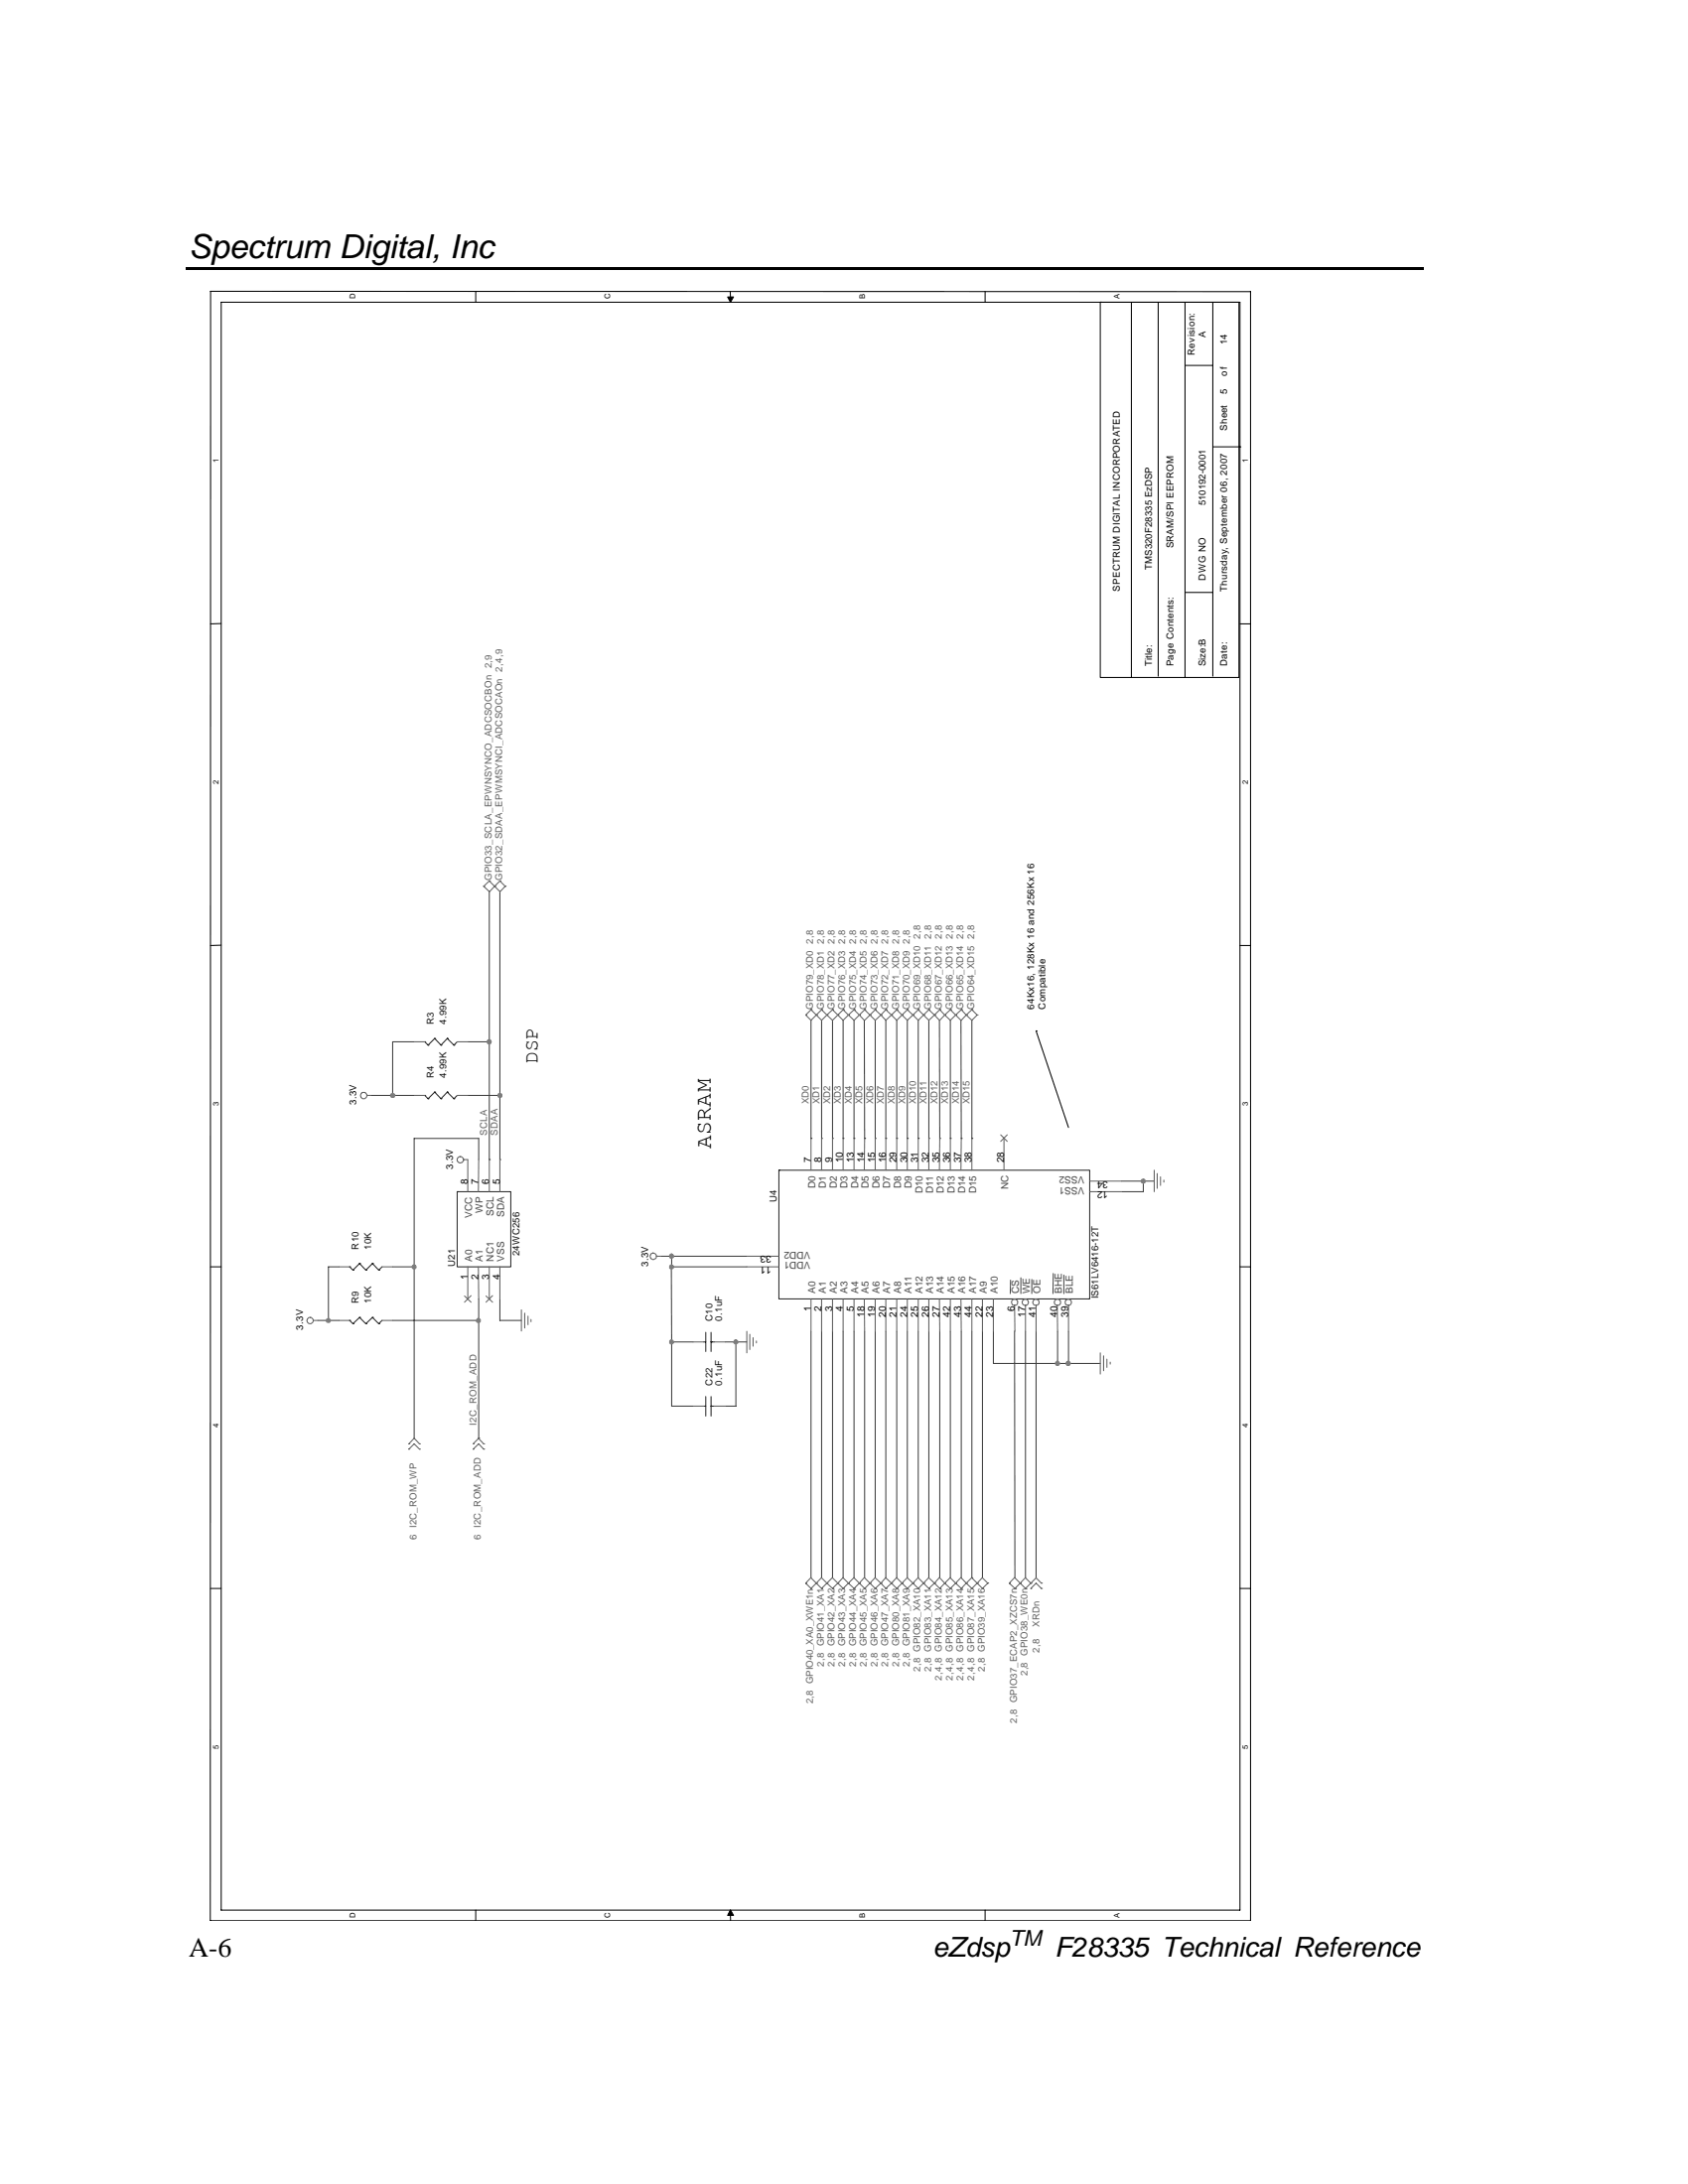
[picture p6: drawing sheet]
<svg xmlns="http://www.w3.org/2000/svg" width="216mm" height="279mm" viewBox="0 0 216 279" stroke-linecap="round" stroke-linejoin="round" font-family="sans-serif">
<path d="M23.8 34.2h.2v.3h-.2z" fill="#000"/>
<path d="M24 34.3h158.1" fill="none" stroke="#000" stroke-width=".34"/>
<path d="M24.7 36.2h135.8v209.5h-135.8z" fill="#fff"/>
<path d="M26.9 37.3h133M26.9 37.3v208.4M28.3 38.7h130.3v205.7h-130.3zM159.9 37.3v208.4h-133" fill="none" stroke="#000" stroke-width=".13"/>
<g fill="#fff">
<path d="M27.1 223.2h1.1v.6h-1.1z"/>
<path d="M158.7 223.2h1.1v.6h-1.1z"/>
</g>
<path d="M26.9 203.2h1.4M158.6 203.2h1.3" fill="none" stroke="#000" stroke-width=".13"/>
<g fill="#fff">
<path d="M27.1 182.1h1.1v.5h-1.1z"/>
<path d="M158.7 182.1h1.1v.5h-1.1z"/>
</g>
<path d="M26.9 162.1h1.4M158.6 162.1h1.3" fill="none" stroke="#000" stroke-width=".13"/>
<g fill="#fff">
<path d="M27.1 141h1.1v.5h-1.1z"/>
<path d="M158.7 141h1.1v.5h-1.1z"/>
</g>
<path d="M28.3 120.9l-1.4 .1M158.6 121h1.3" fill="none" stroke="#000" stroke-width=".13"/>
<g fill="#fff">
<path d="M27.1 99.8h1.1v.5h-1.1z"/>
<path d="M158.7 99.8h1.1v.5h-1.1z"/>
</g>
<path d="M28.3 79.8h-1.4M158.6 79.8h1.3" fill="none" stroke="#000" stroke-width=".13"/>
<g fill="#fff">
<path d="M27.1 58.7h1.1v.5h-1.1z"/>
<path d="M158.7 58.7h1.1v.5h-1.1z"/>
<path d="M44.6 244.7h1v.7h-1z"/>
<path d="M44.6 37.6h1v.7h-1z"/>
<path d="M77.1 244.7h1.1v.7h-1.1z"/>
<path d="M77.1 37.6h1.1v.7h-1.1z"/>
</g>
<path d="M60.8 37.3v1.4M60.8 244.4v1.3" fill="none" stroke="#000" stroke-width=".13"/>
<g fill="#fff">
<path d="M109.7 244.7h1.1v.7h-1.1z"/>
<path d="M109.7 37.6h1.1v.7h-1.1z"/>
</g>
<path d="M93.4 38.6l-.3-.6h.7l-.4 .6M93.4 37.3v1.4M93.4 244.4l.4 .6h-.7l.3-.6v1.3" fill="none" stroke="#000" stroke-width=".13"/>
<path d="M93.1 38h.7l-.4 .7zM93.4 244.4l.4 .6h-.7z" fill="#000"/>
<g fill="#fff">
<path d="M142.3 244.7h1.1v.7h-1.1z"/>
<path d="M142.3 37.6h1.1v.7h-1.1z"/>
</g>
<g fill="none" stroke="#000" stroke-width=".13">
<path d="M126 37.3v1.4M140.7 38.7h.1M144.7 38.7v48M148.1 38.7v47.8M151.6 38.7v48M155.1 38.7v47.8M158.4 38.7h-17.7v48h17.8v-48M151.6 46.8h3.5M155.1 57.2h3.5M158.6 57.2h.1M151.6 75.8h3.5M132.5 131.9h.1"/>
<path d="M132.5 131.9l4.2 12.3M126 244.4v1.3"/>
</g>
<g fill="none" stroke="#3d3d3d" stroke-width=".13">
<path d="M62.6 114.1v34.3M63.9 114.1v34.3M53 133.3h-2.8v6.8M59.8 133.3h2.8M103.7 130.5v15.1M105.1 130.5v15.1M106.5 130.5v15.1M107.8 130.5v15.1M109.2 130.5v15.1M110.5 130.5l.1 15.1M111.9 130.5v15.1M113.3 130.5v15.1"/>
<path d="M114.7 130.5v15.1M116 130.5v15.1M117.4 130.5v15.1M118.8 130.5v15.1M120.2 130.5v15.1M121.6 130.5v15.1M122.9 130.5l.1 15.1M124.3 130.5v15.1M47.5 140.1h5.5M59.8 140.1h4.1M61.2 148.4v-2.8h-8.2v38.4M62.6 148.4h.1"/>
<path d="M63.9 148.4h.1M103.7 145.6h.1M105.1 145.6h.1M106.5 145.6h.1M107.8 145.6h.1M109.2 145.6h.1M110.6 145.6h.1M111.9 145.6h.1M113.3 145.6h.1M114.7 145.6h.1M116 145.6h.1M117.4 145.6h.1"/>
<path d="M118.8 145.6h.1M120.2 145.6h.1M121.6 145.6h.1M123 145.6h.1M124.3 145.6h.1M143.5 151.1h4.1M146.2 151.1v1.4h-2.7M40.7 168.9h2.7M43.4 162.1h-1.4v6.8M50.2 162.1h2.8M61.2 166.2v2.7h-11M61.2 168.9v15.1"/>
<path d="M63.9 166.2v2.7h2.8M84.5 160.7h11M85.9 162.1v9.6M85.9 160.7v1.4h9.6M85.9 171.7v8.2h2.8M85.9 171.7h2.8M92.8 171.7h2.7M94.1 171.7v8.2h-1.3M103.7 170.3v31.6M105.1 170.3v31.6M106.5 170.3v31.6M107.8 170.3v31.6"/>
<path d="M109.2 170.3v31.6M110.6 170.3v31.6M111.9 170.3v31.6M113.3 170.3v31.6M114.7 170.3v31.6M116 170.3v31.6M117.4 170.3v31.6M118.8 170.3v31.6M120.2 170.3v31.6M121.6 170.3v31.6M123 170.3v31.6M124.3 170.3v31.6"/>
<path d="M125.7 170.3v31.6M127.1 170.3v4.1h8.2M129.8 170.3v31.6M131.2 170.3v31.6M132.5 170.3v31.6M135.3 170.3v4.1M135.3 174.4h5.4M136.7 170.3v4.1M61.2 184h.1M124.3 201.9h.1"/>
</g>
<g fill="none" stroke="#616161" stroke-width=".13">
<path d="M61.9 113.4h.1M61.9 113.4l.7 .7M62.6 112.7h.1M62.6 112.7l1.3 1.4M62.6 112.7l-.7 .7M63.3 113.4h.1M63.3 113.4l-.7 .7M63.9 112.7h.1M63.9 112.7l-.6 .7M63.9 112.7l.7 .7M64.6 113.4h.1M64.6 113.4l-.7 .7"/>
<path d="M103.1 129.9h.1M103.7 129.2h.1M103.7 129.2l-.6 .7M103.7 129.2l1.4 1.3 .7-.6M104.4 129.9h.1M105.1 129.2h.1M105.1 129.2l-1.4 1.3-.6-.6M105.1 129.2l.7 .7M105.8 129.9h.1M106.5 129.2h.1M106.5 129.2l-.7 .7M106.5 129.2l1.3 1.3 .7-.6"/>
<path d="M107.2 129.9h.1M107.8 129.2h.1M107.8 129.2l-1.3 1.3-.7-.6M107.8 129.2l.7 .7M108.5 129.9h.1M109.2 129.2h.1M109.2 129.2l-.7 .7M109.2 129.2l.7 .7M109.9 129.9h.1M109.9 129.9l.6 .6M110.6 129.2h.1M110.6 129.2l-1.4 1.3-.7-.6"/>
<path d="M110.6 129.2l1.3 1.3 .8-.6M111.3 129.9h.1M111.9 129.2h.1M111.9 129.2l-1.3 1.3M111.9 129.2l.8 .7M112.7 129.9h.1M112.7 129.9l.6 .6 .7-.6M113.3 129.2h.1M113.3 129.2l-.6 .7M113.3 129.2l.7 .7M114 129.9h.1M114.7 129.2h.1"/>
<path d="M114.7 129.2l-.7 .7M114.7 129.2l1.3 1.3 .8-.6M115.4 129.9h.1M116 129.2h.1M116 129.2l-1.3 1.3-.7-.6M116 129.2l.8 .7M116.8 129.9h.1M117.4 129.2h.1M117.4 129.2l-.6 .7M117.4 129.2l1.4 1.3 .7-.6M118.1 129.9h.1M118.8 129.2h.1"/>
<path d="M118.8 129.2l-1.4 1.3-.6-.6M118.8 129.2l.7 .7M119.5 129.9h.1M119.5 129.9l.7 .6M120.2 129.2h.1M120.2 129.2l-.7 .7M120.2 129.2l.6 .7M120.8 129.9h.1M120.8 129.9l-.6 .6M120.8 129.9l.8 .6 .6-.6M121.6 129.2h.1M121.6 129.2l-.8 .7"/>
<path d="M121.6 129.2l1.3 1.3M122.2 129.9h.1M123 129.2h.1M123 129.2l-.8 .7M123 129.2l.6 .7M123.6 129.9h.1M123.6 129.9l-.6 .6M123.6 129.9l.7 .6 .7-.6M124.3 129.2h.1M124.3 129.2l-.7 .7M124.3 129.2l.7 .7M125 129.9h.1"/>
<path d="M46.9 140.1h.6M59.3 148.4h.5M103.7 145.6v4.1M105.1 145.6v4.1M106.5 145.6v4.1M107.8 145.6v4.1M109.2 145.6v4.1M110.6 145.6l-.1 4.1M111.9 145.6v4.1M113.3 145.6v4.1M114.7 145.6v4.1M116 145.6v4.1"/>
<path d="M117.4 145.6v4.1M118.8 145.6v4.1M120.2 145.6v4.1M121.6 145.6v4.1M123 145.6l-.1 4.1M124.3 145.6v4.1M147.6 149.7v2.8M148 150.1v1.9M148.4 150.6v1.1M148.9 151v.2M40.1 168.9h.6M43.4 168.9h1.3"/>
<path d="M43.4 162.1h1.3M48.9 168.9h1.3M48.9 162.1h1.3M66.7 167.6v2.7M67.1 168v1.9M67.5 168.4v1.1M67.9 168.8v.3M84 160.7h.5M95.5 170.3v2.8M95.9 170.7v1.9M96.3 171.1v1.1M96.7 171.5v.3"/>
<path d="M103.7 166.2v4.1M105.1 166.2v4.1M106.5 166.2v4.1M107.8 166.2v4.1M109.2 166.2v4.1M110.5 166.2l.1 4.1M111.9 166.2v4.1M113.3 166.2v4.1M114.7 166.2v4.1M116 166.2v4.1M117.4 166.2v4.1M118.8 166.2v4.1"/>
<path d="M120.2 166.2v4.1M121.6 166.2v4.1M122.9 166.2l.1 4.1M124.3 166.2v4.1M125.7 166.2v4.1M127.1 166.2v4.1M140.7 173.1v2.7M141.2 173.5v1.9M141.6 173.9v1M142 174.3v.2M52.3 184.7h.1M52.3 185.4h.1"/>
<path d="M52.3 184.7l.7-.7 .7 .7M52.3 185.4l.7-.7 .7 .7M53.7 184.7h.1M53.7 185.4h.1M60.5 184.7h.1M60.5 185.4h.1M60.5 185.4l.7-.7 .7 .7M61.2 184l.7 .7M61.2 184l-.7 .7M61.9 184.7h.1M61.9 185.4h.1M103.1 202.5h.1"/>
<path d="M103.1 202.5l.6 .7M103.7 203.2h.1M103.7 201.8l-.6 .7M103.7 201.9l1.4 1.3M104.4 202.5h.1M104.4 202.5l-.7 .7M105.1 203.2h.1M105.1 201.8l-.7 .7M105.1 201.9l.7 .6M105.8 202.5h.1M105.8 202.5l.7 .7M106.5 203.2h.1"/>
<path d="M106.5 201.8l-1.4 1.4M106.5 201.9l1.3 1.3M107.2 202.5h.1M107.2 202.5l-.7 .7M107.8 203.2h.1M107.8 201.8l-.6 .7M107.8 201.9l.7 .6M108.5 202.5h.1M108.5 202.5l.7 .7M109.2 203.2h.1M109.2 201.8l-1.4 1.4M109.2 201.9l1.4 1.3"/>
<path d="M109.9 202.5h.1M109.9 202.5l-.7 .7M110.5 201.8l-.6 .7M110.6 203.2h.1M110.6 201.9l1.3 1.3M111.3 202.5h.1M111.3 202.5l-.7 .7M111.9 203.2h.1M111.9 201.8l-.6 .7M111.9 201.9l.8 .6M112.7 202.5h.1M112.7 202.5l-.8 .7"/>
<path d="M112.7 202.5l.6 .7M113.3 203.2h.1M113.3 201.8l-.6 .7M113.3 201.9l.7 .6M114 202.5h.1M114 202.5l-.7 .7M114 202.5l.7 .7M114.7 203.2h.1M114.7 201.8l-.7 .7M114.7 201.9l1.3 1.3M115.4 202.5h.1M115.4 202.5l-.7 .7"/>
<path d="M116 203.2h.1M116 201.8l-.6 .7M116 201.9l.8 .6M116.8 202.5h.1M116.8 202.5l-.8 .7M116.8 202.5l.6 .7M117.4 203.2h.1M117.4 201.8l-.6 .7M117.4 201.9l1.4 1.3M118.1 202.5h.1M118.1 202.5l-.7 .7M118.8 203.2h.1"/>
<path d="M118.8 201.8l-.7 .7M118.8 201.9l.7 .6M119.5 202.5h.1M119.5 202.5l-.7 .7M119.5 202.5l.7 .7M120.2 201.8l-.7 .7M120.2 203.2h.1M120.2 201.9l.6 .6M120.8 202.5h.1M120.8 202.5l-.6 .7M120.8 202.5l.8 .7M121.6 203.2h.1"/>
<path d="M121.6 201.8l-.8 .7M121.6 201.9l.6 .6M122.2 202.5h.1M122.2 202.5l.8 .7M122.2 202.5l-.6 .7M122.9 201.8l-.7 .7M123 203.2h.1M123 201.9l.6 .6M123.6 202.5h.1M123.6 202.5l-.6 .7M123.6 202.5l.7 .7M124.3 203.2h.1"/>
<path d="M124.3 201.9l1.4 1.3M124.3 201.8l-.7 .7M125 202.5h.1M125 202.5l-.7 .7M125.7 203.2h.1M125.7 201.8l-.7 .7M125.7 201.9l.6 .6M126.3 202.5h.1M126.3 202.5l-.6 .7M129.1 202.5h.1M129.1 202.5l.7 .7M129.8 201.8l-.7 .7"/>
<path d="M129.8 203.2h.1M129.8 201.9l1.4 1.3M130.5 202.5h.1M130.5 202.5l-.7 .7M131.2 203.2h.1M131.2 201.8l-.7 .7M131.2 201.9l.6 .6M131.8 202.5h.1M131.8 203.2h.1M131.8 203.2l.7-.7 .7 .7M133.2 202.5h.1M133.2 203.2h.1"/>
<path d="M133.2 202.5l-.7-.6-1.3 1.3"/>
<circle cx="46.5" cy="140.2" r=".41"/>
<circle cx="58.9" cy="148.4" r=".39"/>
<circle cx="39.7" cy="168.9" r=".4"/>
<circle cx="83.6" cy="160.7" r=".4"/>
</g>
<g fill="none" stroke="#262626" stroke-width=".13">
<path d="M99.6 149.7h39.8v16.5h-39.8zM99.6 149.7h.1M44.7 162.1h.1M44.7 168.9h.1M44.7 162.1l.4 .4M44.7 168.9l.4 .4M45.1 162.5h.1M45.1 169.3h.1M46 161.6h.1M46 168.5h.1M46 161.6l.8 .9M46 161.6l-.9 .9"/>
<path d="M46 168.5l.8 .8M46 168.5l-.9 .8M46.8 162.5h.1M46.8 169.3h.1M47.6 161.6h.1M47.6 168.5h.1M47.6 161.6l.8 .9M47.6 161.6l-.8 .9M47.6 168.5l.8 .8M47.6 168.5l-.8 .8M48.4 162.5h.1M48.4 169.3h.1"/>
<path d="M48.9 162.1l-.5 .4M48.9 168.9l-.5 .4"/>
</g>
<circle cx="129.8" cy="166.6" r=".4" fill="#fff"/>
<g fill="none" stroke="#616161" stroke-width=".13">
<path d="M129.8 167v3.3"/>
<circle cx="129.8" cy="166.6" r=".4"/>
</g>
<path d="M129.3 163.8l-.1 1.7" fill="none" stroke="#454545" stroke-width=".13"/>
<circle cx="131.1" cy="166.6" r=".4" fill="#fff"/>
<path d="M131.1 166.2a.4 .4 0 0 0-.3 .5 .4 .4 0 0 0 .5 .3 .4 .4 0 0 0 .2-.6l-.2-.2h-.1M131.2 167v3.3" fill="none" stroke="#616161" stroke-width=".13"/>
<path d="M130.6 163.5v2" fill="none" stroke="#454545" stroke-width=".13"/>
<path d="M132.2 166.3a.43 .43 0 0 1 .5 0 .43 .43 0 0 1 .2 .5l-.2 .2h-.4a.43 .43 0 0 1-.1-.7z" fill-rule="evenodd" fill="#fff"/>
<path d="M132.2 166.3a.43 .43 0 0 1 .5 0 .43 .43 0 0 1 .2 .5l-.2 .2h-.4a.43 .43 0 0 1-.1-.7zM132.5 167v3.3" fill="none" stroke="#616161" stroke-width=".13"/>
<path d="M132 163.7v1.8" fill="none" stroke="#454545" stroke-width=".13"/>
<path d="M134.9 166.3a.42 .42 0 0 1 .5-.1 .42 .42 0 0 1 .3 .5l-.3 .3h-.3a.43 .43 0 0 1-.2-.7z" fill-rule="evenodd" fill="#fff"/>
<path d="M134.9 166.3a.42 .42 0 0 1 .5-.1 .42 .42 0 0 1 .3 .5l-.3 .3h-.3a.43 .43 0 0 1-.2-.7zM135.2 167l.1 3.3" fill="none" stroke="#616161" stroke-width=".13"/>
<path d="M134.7 162.9v2.6" fill="none" stroke="#454545" stroke-width=".13"/>
<circle cx="136.6" cy="166.6" r=".39" fill="#fff"/>
<g fill="none" stroke="#616161" stroke-width=".13">
<path d="M53 133.3h1.3M58.5 133.3h1.3M53 140.1h1.3M58.5 140.1h1.3M59.8 148.4v4.1M61.2 148.4v4.1M62.6 148.4v4.1M63.9 148.4v4.1M128.4 145.6v4.1M139.4 152.5h4.1M139.4 151.1h4.1M59.8 162.1v4.1"/>
<path d="M61.2 162.1v4.1M62.6 162.1v4.1M63.9 162.1v4.1M88.7 179.9h1.3M88.7 171.7h1.3M91.4 179.9h1.4M91.4 171.7h1.4M95.5 162.1h4.1M95.5 160.7h4.1M136.7 167v3.3"/>
<circle cx="136.6" cy="166.6" r=".39"/>
</g>
<path d="M136.1 163.1v2.4" fill="none" stroke="#454545" stroke-width=".13"/>
<path d="M128 145.2l.8 .8M128.8 145.2l-.8 .8M59.4 165.8l.9 .8M60.3 165.7l-.9 .9M62.2 165.8l.8 .8M63 165.7l-.8 .9" fill="none" stroke="#606060" stroke-width=".13"/>
<g fill="none" stroke="#262626" stroke-width=".13">
<path d="M54.3 133.3h.1M54.3 133.3l.5 .4M54.8 133.7h.1M55.6 132.9h.1M55.6 139.7h.1M55.6 132.9l.8 .8M55.6 132.9l-.8 .8M55.6 139.7l.8 .9M55.6 139.7l-.8 .9M56.4 133.7h.1M57.2 132.9h.1M57.2 139.7h.1"/>
<path d="M57.2 132.9l.9 .8M57.2 132.9l-.8 .8M57.2 139.7l.9 .9M57.2 139.7l-.8 .9M58.1 133.7h.1M58.5 133.3l-.4 .4M54.3 140.1h.1M54.3 140.1l.5 .5M54.8 140.6h.1M56.4 140.6h.1M58.1 140.6h.1M58.5 152.5h6.8v9.6h-6.8z"/>
<path d="M58.5 152.5h.1M58.5 140.1l-.4 .5M90 179.9h.3M90 171.7h.3M90.3 170.4v2.5M90.3 178.7v2.5M90.9 179.9h.1M90.9 171.7h.1M90.9 179.9h.5M90.9 170.4v2.5M90.9 178.7v2.5M90.9 171.7h.5"/>
</g>
<circle cx="85.9" cy="171.7" r=".27" fill="#7e7e7e"/>
<circle cx="85.9" cy="171.7" r=".27" fill="none" stroke="#7e7e7e" stroke-width=".13"/>
<path d="M136.4 174.3a.27 .27 0 0 1 .4 0 .27 .27 0 0 1 0 .4l-.3-.1z" fill-rule="evenodd" fill="#7e7e7e"/>
<path d="M136.4 174.3a.27 .27 0 0 1 .4 0 .27 .27 0 0 1 0 .4l-.3-.1z" fill="none" stroke="#7e7e7e" stroke-width=".13"/>
<path d="M146 151a.28 .28 0 0 1 .4-.1 .28 .28 0 0 1 0 .4 .28 .28 0 0 1-.4-.1z" fill-rule="evenodd" fill="#7e7e7e"/>
<path d="M146 151a.28 .28 0 0 1 .4-.1 .28 .28 0 0 1 0 .4 .28 .28 0 0 1-.4-.1z" fill="none" stroke="#7e7e7e" stroke-width=".13"/>
<circle cx="94.1" cy="171.7" r=".27" fill="#7e7e7e"/>
<circle cx="94.1" cy="171.7" r=".27" fill="none" stroke="#7e7e7e" stroke-width=".13"/>
<circle cx="85.9" cy="162.1" r=".27" fill="#7e7e7e"/>
<circle cx="85.9" cy="162.1" r=".27" fill="none" stroke="#7e7e7e" stroke-width=".13"/>
<path d="M63.8 139.9l.1-.1 .3 .2-.1 .3-.3 .1-.1-.1v-.2z" fill-rule="evenodd" fill="#7e7e7e"/>
<path d="M63.9 139.8l-.2 .3 .1 .3h.3l.1-.1v-.3l-.3-.1" fill="none" stroke="#7e7e7e" stroke-width=".13"/>
<path d="M61.1 168.7l.3 .1v.3l-.3 .1-.2-.1v-.2z" fill-rule="evenodd" fill="#7e7e7e"/>
<path d="M61.1 168.7l.3 .1v.3l-.3 .1-.2-.1v-.2z" fill="none" stroke="#7e7e7e" stroke-width=".13"/>
<path d="M52.8 161.9h.1a.25 .25 0 0 1 .3 .1 .25 .25 0 0 1-.1 .3h-.3l-.1-.3z" fill-rule="evenodd" fill="#7e7e7e"/>
<path d="M52.9 161.8l-.1 .1-.1 .3 .1 .1h.3a.26 .26 0 0 0 .1-.3 .26 .26 0 0 0-.2-.2" fill="none" stroke="#7e7e7e" stroke-width=".13"/>
<path d="M50.1 139.9a.28 .28 0 0 1 .3 0 .28 .28 0 0 1 .1 .3l-.2 .2-.3-.1v-.2z" fill-rule="evenodd" fill="#7e7e7e"/>
<path d="M50.2 139.8l-.2 .3v.2l.1 .1h.2a.27 .27 0 0 0 .2-.3 .27 .27 0 0 0-.3-.2" fill="none" stroke="#7e7e7e" stroke-width=".13"/>
<path d="M41.8 168.8a.24 .24 0 0 1 .4 0 .24 .24 0 0 1 0 .3l-.1 .1-.3-.1-.1-.1z" fill-rule="evenodd" fill="#7e7e7e"/>
<path d="M41.8 168.8a.24 .24 0 0 1 .4 0 .24 .24 0 0 1 0 .3l-.1 .1-.3-.1-.1-.1z" fill="none" stroke="#7e7e7e" stroke-width=".13"/>
<path d="M85.7 160.5a.28 .28 0 0 1 .2-.1 .28 .28 0 0 1 .3 .2l-.1 .2a.22 .22 0 0 1-.2 .2 .22 .22 0 0 1-.2-.2z" fill-rule="evenodd" fill="#7e7e7e"/>
<path d="M85.7 160.5a.28 .28 0 0 1 .2-.1 .28 .28 0 0 1 .3 .2l-.1 .2a.22 .22 0 0 1-.2 .2 .22 .22 0 0 1-.2-.2z" fill="none" stroke="#7e7e7e" stroke-width=".13"/>
<path d="M62.4 133.1a.26 .26 0 0 1 .4 0 .26 .26 0 0 1-.2 .4 .26 .26 0 0 1-.3-.3z" fill-rule="evenodd" fill="#7e7e7e"/>
<path d="M62.5 133a.29 .29 0 0 0-.2 .4 .29 .29 0 0 0 .5 0 .29 .29 0 0 0-.2-.4" fill="none" stroke="#7e7e7e" stroke-width=".13"/>
<path d="M135 174.3l.2-.2 .2 .1 .1 .1-.1 .4-.4-.1z" fill-rule="evenodd" fill="#7e7e7e"/>
<path d="M135 174.3l.2-.2 .2 .1 .1 .1-.1 .4-.4-.1z" fill="none" stroke="#7e7e7e" stroke-width=".13"/>
<text font-size="4.2" x="24.1" y="33">Spectrum Digital, Inc</text>
<g font-size="3.5">
<text x="24.1" y="250.4">A-6</text>
<text x="119.3" y="250.4">eZdsp</text>
<text x="134.9" y="250.4">F28335 Technical Reference</text>
</g>
<text font-size="2.9" x="90.9" y="147" transform="rotate(-90 90.9 147)">ASRAM</text>
<text font-size="2.8" x="129.1" y="249">TM</text>
<text font-size="2.5" x="68.8" y="136" transform="rotate(-90 68.8 136)">DSP</text>
<g font-size="1.3">
<text x="103.7" y="148.8" transform="rotate(-90 103.7 148.8)">7</text>
<text x="105" y="148.8" transform="rotate(-90 105 148.8)">8</text>
<text x="106.4" y="148.8" transform="rotate(-90 106.4 148.8)">9</text>
<text x="107.8" y="148.8" transform="rotate(-90 107.8 148.8)">10</text>
<text x="109.2" y="148.8" transform="rotate(-90 109.2 148.8)">13</text>
<text x="110.5" y="148.8" transform="rotate(-90 110.5 148.8)">14</text>
<text x="111.9" y="148.8" transform="rotate(-90 111.9 148.8)">15</text>
<text x="113.3" y="148.8" transform="rotate(-90 113.3 148.8)">16</text>
<text x="114.7" y="148.8" transform="rotate(-90 114.7 148.8)">29</text>
<text x="116" y="148.8" transform="rotate(-90 116 148.8)">30</text>
<text x="117.4" y="148.8" transform="rotate(-90 117.4 148.8)">31</text>
<text x="118.8" y="148.8" transform="rotate(-90 118.8 148.8)">32</text>
<text x="120.2" y="148.8" transform="rotate(-90 120.2 148.8)">35</text>
<text x="121.5" y="148.8" transform="rotate(-90 121.5 148.8)">36</text>
<text x="122.9" y="148.8" transform="rotate(-90 122.9 148.8)">37</text>
<text x="124.3" y="148.8" transform="rotate(-90 124.3 148.8)">38</text>
<text x="128.4" y="148.8" transform="rotate(-90 128.4 148.8)">28</text>
<text x="59.8" y="151.5" transform="rotate(-90 59.8 151.5)">8</text>
<text x="61.2" y="151.5" transform="rotate(-90 61.2 151.5)">7</text>
<text x="62.5" y="151.5" transform="rotate(-90 62.5 151.5)">6</text>
<text x="63.9" y="151.5" transform="rotate(-90 63.9 151.5)">5</text>
<text x="141.7" y="152.5" transform="rotate(-180 141.7 152.5)">12</text>
<text x="141.7" y="151.1" transform="rotate(-180 141.7 151.1)">34</text>
<text x="98.7" y="160.7" transform="rotate(-180 98.7 160.7)">33</text>
<text x="59.8" y="163.7" transform="rotate(-90 59.8 163.7)">1</text>
<text x="61.2" y="163.7" transform="rotate(-90 61.2 163.7)">2</text>
<text x="62.5" y="163.7" transform="rotate(-90 62.5 163.7)">3</text>
<text x="63.9" y="163.7" transform="rotate(-90 63.9 163.7)">4</text>
<text x="98.7" y="162.1" transform="rotate(-180 98.7 162.1)">11</text>
<text x="103.7" y="167.8" transform="rotate(-90 103.7 167.8)">1</text>
<text x="105" y="167.8" transform="rotate(-90 105 167.8)">2</text>
<text x="106.4" y="167.8" transform="rotate(-90 106.4 167.8)">3</text>
<text x="107.8" y="167.8" transform="rotate(-90 107.8 167.8)">4</text>
<text x="109.2" y="167.8" transform="rotate(-90 109.2 167.8)">5</text>
<text x="129.8" y="167.8" transform="rotate(-90 129.8 167.8)">6</text>
<text x="110.5" y="168.5" transform="rotate(-90 110.5 168.5)">18</text>
<text x="111.9" y="168.5" transform="rotate(-90 111.9 168.5)">19</text>
<text x="113.3" y="168.5" transform="rotate(-90 113.3 168.5)">20</text>
<text x="114.7" y="168.5" transform="rotate(-90 114.7 168.5)">21</text>
<text x="116" y="168.5" transform="rotate(-90 116 168.5)">24</text>
<text x="117.4" y="168.5" transform="rotate(-90 117.4 168.5)">25</text>
<text x="118.8" y="168.5" transform="rotate(-90 118.8 168.5)">26</text>
<text x="120.2" y="168.5" transform="rotate(-90 120.2 168.5)">27</text>
<text x="121.5" y="168.5" transform="rotate(-90 121.5 168.5)">42</text>
<text x="122.9" y="168.5" transform="rotate(-90 122.9 168.5)">43</text>
<text x="124.3" y="168.5" transform="rotate(-90 124.3 168.5)">44</text>
<text x="125.7" y="168.5" transform="rotate(-90 125.7 168.5)">22</text>
<text x="127" y="168.5" transform="rotate(-90 127 168.5)">23</text>
<text x="131.1" y="168.5" transform="rotate(-90 131.1 168.5)">17</text>
<text x="132.5" y="168.5" transform="rotate(-90 132.5 168.5)">41</text>
<text x="135.2" y="168.5" transform="rotate(-90 135.2 168.5)">40</text>
<text x="136.6" y="168.5" transform="rotate(-90 136.6 168.5)">39</text>
</g>
<g font-size="1.3" fill="#454545">
<text x="60.4" y="155.8" transform="rotate(-90 60.4 155.8)">VCC</text>
<text x="61.7" y="155.2" transform="rotate(-90 61.7 155.2)">WP</text>
<text x="63.1" y="155.6" transform="rotate(-90 63.1 155.6)">SCL</text>
<text x="64.5" y="155.7" transform="rotate(-90 64.5 155.7)">SDA</text>
<text x="104.3" y="152" transform="rotate(-90 104.3 152)">D0</text>
<text x="105.6" y="152" transform="rotate(-90 105.6 152)">D1</text>
<text x="107" y="152" transform="rotate(-90 107 152)">D2</text>
<text x="108.4" y="152" transform="rotate(-90 108.4 152)">D3</text>
<text x="109.8" y="152" transform="rotate(-90 109.8 152)">D4</text>
<text x="111.1" y="152" transform="rotate(-90 111.1 152)">D5</text>
<text x="112.5" y="152" transform="rotate(-90 112.5 152)">D6</text>
<text x="113.8" y="152" transform="rotate(-90 113.8 152)">D7</text>
<text x="115.2" y="152" transform="rotate(-90 115.2 152)">D8</text>
<text x="116.6" y="152" transform="rotate(-90 116.6 152)">D9</text>
<text x="118" y="152.7" transform="rotate(-90 118 152.7)">D10</text>
<text x="119.4" y="152.7" transform="rotate(-90 119.4 152.7)">D11</text>
<text x="120.7" y="152.7" transform="rotate(-90 120.7 152.7)">D12</text>
<text x="122.1" y="152.7" transform="rotate(-90 122.1 152.7)">D13</text>
<text x="123.5" y="152.7" transform="rotate(-90 123.5 152.7)">D14</text>
<text x="124.9" y="152.7" transform="rotate(-90 124.9 152.7)">D15</text>
<text x="129" y="152.2" transform="rotate(-90 129 152.2)">NC</text>
<text x="138.7" y="151.9" transform="rotate(-180 138.7 151.9)">VSS1</text>
<text x="138.7" y="150.5" transform="rotate(-180 138.7 150.5)">VSS2</text>
<text x="60.4" y="161.4" transform="rotate(-90 60.4 161.4)">A0</text>
<text x="61.7" y="161.4" transform="rotate(-90 61.7 161.4)">A1</text>
<text x="63.1" y="161.4" transform="rotate(-90 63.1 161.4)">NC1</text>
<text x="64.5" y="161.4" transform="rotate(-90 64.5 161.4)">VSS</text>
<text x="103.6" y="161.5" transform="rotate(-180 103.6 161.5)">VDD1</text>
<text x="103.6" y="160.1" transform="rotate(-180 103.6 160.1)">VDD2</text>
<text x="104.3" y="165.5" transform="rotate(-90 104.3 165.5)">A0</text>
<text x="105.6" y="165.5" transform="rotate(-90 105.6 165.5)">A1</text>
<text x="107" y="165.5" transform="rotate(-90 107 165.5)">A2</text>
<text x="108.4" y="165.5" transform="rotate(-90 108.4 165.5)">A3</text>
<text x="109.8" y="165.5" transform="rotate(-90 109.8 165.5)">A4</text>
<text x="111.1" y="165.5" transform="rotate(-90 111.1 165.5)">A5</text>
<text x="112.5" y="165.5" transform="rotate(-90 112.5 165.5)">A6</text>
<text x="113.8" y="165.5" transform="rotate(-90 113.8 165.5)">A7</text>
<text x="115.2" y="165.5" transform="rotate(-90 115.2 165.5)">A8</text>
<text x="116.6" y="165.5" transform="rotate(-90 116.6 165.5)">A11</text>
<text x="118" y="165.5" transform="rotate(-90 118 165.5)">A12</text>
<text x="119.4" y="165.5" transform="rotate(-90 119.4 165.5)">A13</text>
<text x="120.7" y="165.5" transform="rotate(-90 120.7 165.5)">A14</text>
<text x="122.1" y="165.5" transform="rotate(-90 122.1 165.5)">A15</text>
<text x="123.5" y="165.5" transform="rotate(-90 123.5 165.5)">A16</text>
<text x="124.9" y="165.5" transform="rotate(-90 124.9 165.5)">A17</text>
<text x="126.2" y="165.5" transform="rotate(-90 126.2 165.5)">A9</text>
<text x="127.6" y="165.5" transform="rotate(-90 127.6 165.5)">A10</text>
<text x="130.3" y="165.5" transform="rotate(-90 130.3 165.5)">CS</text>
<text x="131.7" y="165.5" transform="rotate(-90 131.7 165.5)">WE</text>
<text x="133.1" y="165.5" transform="rotate(-90 133.1 165.5)">OE</text>
<text x="135.8" y="165.5" transform="rotate(-90 135.8 165.5)">BHE</text>
<text x="137.2" y="165.5" transform="rotate(-90 137.2 165.5)">BLE</text>
</g>
<g font-size="1.2">
<text x="152.8" y="45.5" transform="rotate(-90 152.8 45.5)">Revision:</text>
<text x="154.2" y="43.2" transform="rotate(-90 154.2 43.2)">A</text>
<text x="156.9" y="44.1" transform="rotate(-90 156.9 44.1)">14</text>
<text x="156.9" y="50.4" transform="rotate(-90 156.9 50.4)">5</text>
<text x="156.9" y="48.1" transform="rotate(-90 156.9 48.1)">o f</text>
<text x="156.9" y="55.1" transform="rotate(-90 156.9 55.1)">Sheet</text>
<text x="154.2" y="64.7" transform="rotate(-90 154.2 64.7)">510192-0001</text>
<text x="150.1" y="70.2" transform="rotate(-90 150.1 70.2)">SRAM/SPI EEPROM</text>
<text x="143.2" y="75.7" transform="rotate(-90 143.2 75.7)">SPECTRUM DIGITAL INCORPORATED</text>
<text x="147.3" y="72.9" transform="rotate(-90 147.3 72.9)">TMS320F28335 EzDSP</text>
<text x="154.2" y="74.3" transform="rotate(-90 154.2 74.3)">DWG NO</text>
<text x="156.9" y="75.7" transform="rotate(-90 156.9 75.7)">Thursday, September 06, 2007</text>
<text x="147.3" y="85.3" transform="rotate(-90 147.3 85.3)">Title:</text>
<text x="150.1" y="85.3" transform="rotate(-90 150.1 85.3)">Page Contents:</text>
<text x="154.2" y="85.3" transform="rotate(-90 154.2 85.3)">Size:B</text>
<text x="156.9" y="85.3" transform="rotate(-90 156.9 85.3)">Date:</text>
<text x="132.3" y="129.1" transform="rotate(-90 132.3 129.1)">64Kx16, 128Kx 16 and 256Kx 16</text>
<text x="133.7" y="129.1" transform="rotate(-90 133.7 129.1)">Compatible</text>
<text x="45.6" y="141.3" transform="rotate(-90 45.6 141.3)">3.3V</text>
<text x="57.9" y="149.6" transform="rotate(-90 57.9 149.6)">3.3V</text>
<text x="82.9" y="162.1" transform="rotate(-90 82.9 162.1)">3.3V</text>
<text x="38.7" y="170.2" transform="rotate(-90 38.7 170.2)">3.3V</text>
</g>
<g font-size="1.2" fill="#616161">
<text x="62.9" y="112.7" transform="rotate(-90 62.9 112.7)">GPIO33_SCLA_EPWNSYNCO_ADCSOCBOn 2,9</text>
<text x="64.2" y="112.7" transform="rotate(-90 64.2 112.7)">GPIO32_SDAA_EPWMSYNCI_ADCSOCAOn 2,4,9</text>
<text x="104" y="129.1" transform="rotate(-90 104 129.1)">GPIO79_XD0 2,8</text>
<text x="105.4" y="129.1" transform="rotate(-90 105.4 129.1)">GPIO78_XD1 2,8</text>
<text x="106.7" y="129.1" transform="rotate(-90 106.7 129.1)">GPIO77_XD2 2,8</text>
<text x="108.1" y="129.1" transform="rotate(-90 108.1 129.1)">GPIO76_XD3 2,8</text>
<text x="109.5" y="129.1" transform="rotate(-90 109.5 129.1)">GPIO75_XD4 2,8</text>
<text x="110.8" y="129.1" transform="rotate(-90 110.8 129.1)">GPIO74_XD5 2,8</text>
<text x="112.2" y="129.1" transform="rotate(-90 112.2 129.1)">GPIO73_XD6 2,8</text>
<text x="113.6" y="129.1" transform="rotate(-90 113.6 129.1)">GPIO72_XD7 2,8</text>
<text x="115" y="129.1" transform="rotate(-90 115 129.1)">GPIO71_XD8 2,8</text>
<text x="116.3" y="129.1" transform="rotate(-90 116.3 129.1)">GPIO70_XD9 2,8</text>
<text x="117.7" y="129.1" transform="rotate(-90 117.7 129.1)">GPIO69_XD10 2,8</text>
<text x="119.1" y="129.1" transform="rotate(-90 119.1 129.1)">GPIO68_XD11 2,8</text>
<text x="120.5" y="129.1" transform="rotate(-90 120.5 129.1)">GPIO67_XD12 2,8</text>
<text x="121.8" y="129.1" transform="rotate(-90 121.8 129.1)">GPIO66_XD13 2,8</text>
<text x="123.2" y="129.1" transform="rotate(-90 123.2 129.1)">GPIO65_XD14 2,8</text>
<text x="124.6" y="129.1" transform="rotate(-90 124.6 129.1)">GPIO64_XD15 2,8</text>
<text x="103.4" y="141.2" transform="rotate(-90 103.4 141.2)">XD0</text>
<text x="104.8" y="141.2" transform="rotate(-90 104.8 141.2)">XD1</text>
<text x="106.2" y="141.2" transform="rotate(-90 106.2 141.2)">XD2</text>
<text x="107.5" y="141.2" transform="rotate(-90 107.5 141.2)">XD3</text>
<text x="108.9" y="141.2" transform="rotate(-90 108.9 141.2)">XD4</text>
<text x="110.3" y="141.2" transform="rotate(-90 110.3 141.2)">XD5</text>
<text x="111.7" y="141.2" transform="rotate(-90 111.7 141.2)">XD6</text>
<text x="113" y="141.2" transform="rotate(-90 113 141.2)">XD7</text>
<text x="114.4" y="141.2" transform="rotate(-90 114.4 141.2)">XD8</text>
<text x="115.8" y="141.2" transform="rotate(-90 115.8 141.2)">XD9</text>
<text x="117.2" y="141.2" transform="rotate(-90 117.2 141.2)">XD10</text>
<text x="118.5" y="141.2" transform="rotate(-90 118.5 141.2)">XD11</text>
<text x="119.9" y="141.2" transform="rotate(-90 119.9 141.2)">XD12</text>
<text x="121.3" y="141.2" transform="rotate(-90 121.3 141.2)">XD13</text>
<text x="122.7" y="141.2" transform="rotate(-90 122.7 141.2)">XD14</text>
<text x="124" y="141.2" transform="rotate(-90 124 141.2)">XD15</text>
<text x="62.3" y="145.3" transform="rotate(-90 62.3 145.3)">SCLA</text>
<text x="63.6" y="145.3" transform="rotate(-90 63.6 145.3)">SDAA</text>
<text x="60.9" y="182.3" transform="rotate(-90 60.9 182.3)">I2C_ROM_ADD</text>
<text x="53.3" y="197" transform="rotate(-90 53.3 197)">6 I2C_ROM_WP</text>
<text x="61.5" y="197" transform="rotate(-90 61.5 197)">6 I2C_ROM_ADD</text>
<text x="132.9" y="208.1" transform="rotate(-90 132.9 208.1)">XRDn</text>
<text x="105.4" y="213.2" transform="rotate(-90 105.4 213.2)">2,8 GPIO41_XA1</text>
<text x="106.7" y="213.2" transform="rotate(-90 106.7 213.2)">2,8 GPIO42_XA2</text>
<text x="108.1" y="213.2" transform="rotate(-90 108.1 213.2)">2,8 GPIO43_XA3</text>
<text x="109.5" y="213.2" transform="rotate(-90 109.5 213.2)">2,8 GPIO44_XA4</text>
<text x="110.8" y="213.2" transform="rotate(-90 110.8 213.2)">2,8 GPIO45_XA5</text>
<text x="112.2" y="213.2" transform="rotate(-90 112.2 213.2)">2,8 GPIO46_XA6</text>
<text x="113.6" y="213.2" transform="rotate(-90 113.6 213.2)">2,8 GPIO47_XA7</text>
<text x="115" y="213.2" transform="rotate(-90 115 213.2)">2,8 GPIO80_XA8</text>
<text x="116.3" y="213.2" transform="rotate(-90 116.3 213.2)">2,8 GPIO81_XA9</text>
<text x="117.7" y="213.9" transform="rotate(-90 117.7 213.9)">2,8 GPIO82_XA10</text>
<text x="119.1" y="213.9" transform="rotate(-90 119.1 213.9)">2,8 GPIO83_XA11</text>
<text x="120.5" y="215" transform="rotate(-90 120.5 215)">2,4,8 GPIO84_XA12</text>
<text x="121.8" y="215" transform="rotate(-90 121.8 215)">2,4,8 GPIO85_XA13</text>
<text x="123.2" y="215" transform="rotate(-90 123.2 215)">2,4,8 GPIO86_XA14</text>
<text x="124.6" y="215" transform="rotate(-90 124.6 215)">2,4,8 GPIO87_XA15</text>
<text x="126" y="213.9" transform="rotate(-90 126 213.9)">2,8 GPIO39_XA16</text>
<text x="131.4" y="214.4" transform="rotate(-90 131.4 214.4)">2,8 GPIO38_WE0n</text>
<text x="132.9" y="211.4" transform="rotate(-90 132.9 211.4)">2,8</text>
<text x="104" y="218" transform="rotate(-90 104 218)">2,8 GPIO40_XA0_XWE1n</text>
<text x="130.1" y="220.4" transform="rotate(-90 130.1 220.4)">2,8 GPIO37_ECAP2_XZCS7n</text>
</g>
<g font-size="1.2" fill="#111">
<text x="55.5" y="131.1" transform="rotate(-90 55.5 131.1)">R3</text>
<text x="57.1" y="131.1" transform="rotate(-90 57.1 131.1)">4.99K</text>
<text x="55.5" y="137.9" transform="rotate(-90 55.5 137.9)">R4</text>
<text x="57.1" y="137.9" transform="rotate(-90 57.1 137.9)">4.99K</text>
<text x="99.3" y="153.9" transform="rotate(-90 99.3 153.9)">U4</text>
<text x="45.9" y="159.9" transform="rotate(-90 45.9 159.9)">R10</text>
<text x="47.5" y="159.9" transform="rotate(-90 47.5 159.9)">10K</text>
<text x="66.4" y="160.7" transform="rotate(-90 66.4 160.7)">24WC256</text>
<text x="45.9" y="166.7" transform="rotate(-90 45.9 166.7)">R9</text>
<text x="47.5" y="166.7" transform="rotate(-90 47.5 166.7)">10K</text>
<text x="58.2" y="162.1" transform="rotate(-90 58.2 162.1)">U21</text>
<text x="140.5" y="166.2" transform="rotate(-90 140.5 166.2)">IS61LV6416-12T</text>
<text x="91.1" y="169.1" transform="rotate(-90 91.1 169.1)">C10</text>
<text x="92.3" y="169.1" transform="rotate(-90 92.3 169.1)">0.1uF</text>
<text x="91.1" y="177.3" transform="rotate(-90 91.1 177.3)">C22</text>
<text x="92.3" y="177.3" transform="rotate(-90 92.3 177.3)">0.1uF</text>
</g>
<g font-size="1">
<text x="45.4" y="38.3" transform="rotate(-90 45.4 38.3)">D</text>
<text x="78" y="38.3" transform="rotate(-90 78 38.3)">C</text>
<text x="110.6" y="38.3" transform="rotate(-90 110.6 38.3)">B</text>
<text x="143.2" y="38.3" transform="rotate(-90 143.2 38.3)">A</text>
<text x="28" y="59.2" transform="rotate(-90 28 59.2)">1</text>
<text x="159.6" y="59.2" transform="rotate(-90 159.6 59.2)">1</text>
<text x="28" y="100.3" transform="rotate(-90 28 100.3)">2</text>
<text x="159.6" y="100.3" transform="rotate(-90 159.6 100.3)">2</text>
<text x="28" y="141.5" transform="rotate(-90 28 141.5)">3</text>
<text x="159.6" y="141.5" transform="rotate(-90 159.6 141.5)">3</text>
<text x="28" y="182.6" transform="rotate(-90 28 182.6)">4</text>
<text x="159.6" y="182.6" transform="rotate(-90 159.6 182.6)">4</text>
<text x="28" y="223.7" transform="rotate(-90 28 223.7)">5</text>
<text x="159.6" y="223.7" transform="rotate(-90 159.6 223.7)">5</text>
<text x="45.4" y="245.3" transform="rotate(-90 45.4 245.3)">D</text>
<text x="78" y="245.3" transform="rotate(-90 78 245.3)">C</text>
<text x="110.6" y="245.3" transform="rotate(-90 110.6 245.3)">B</text>
<text x="143.2" y="245.3" transform="rotate(-90 143.2 245.3)">A</text>
</g>
</svg>
